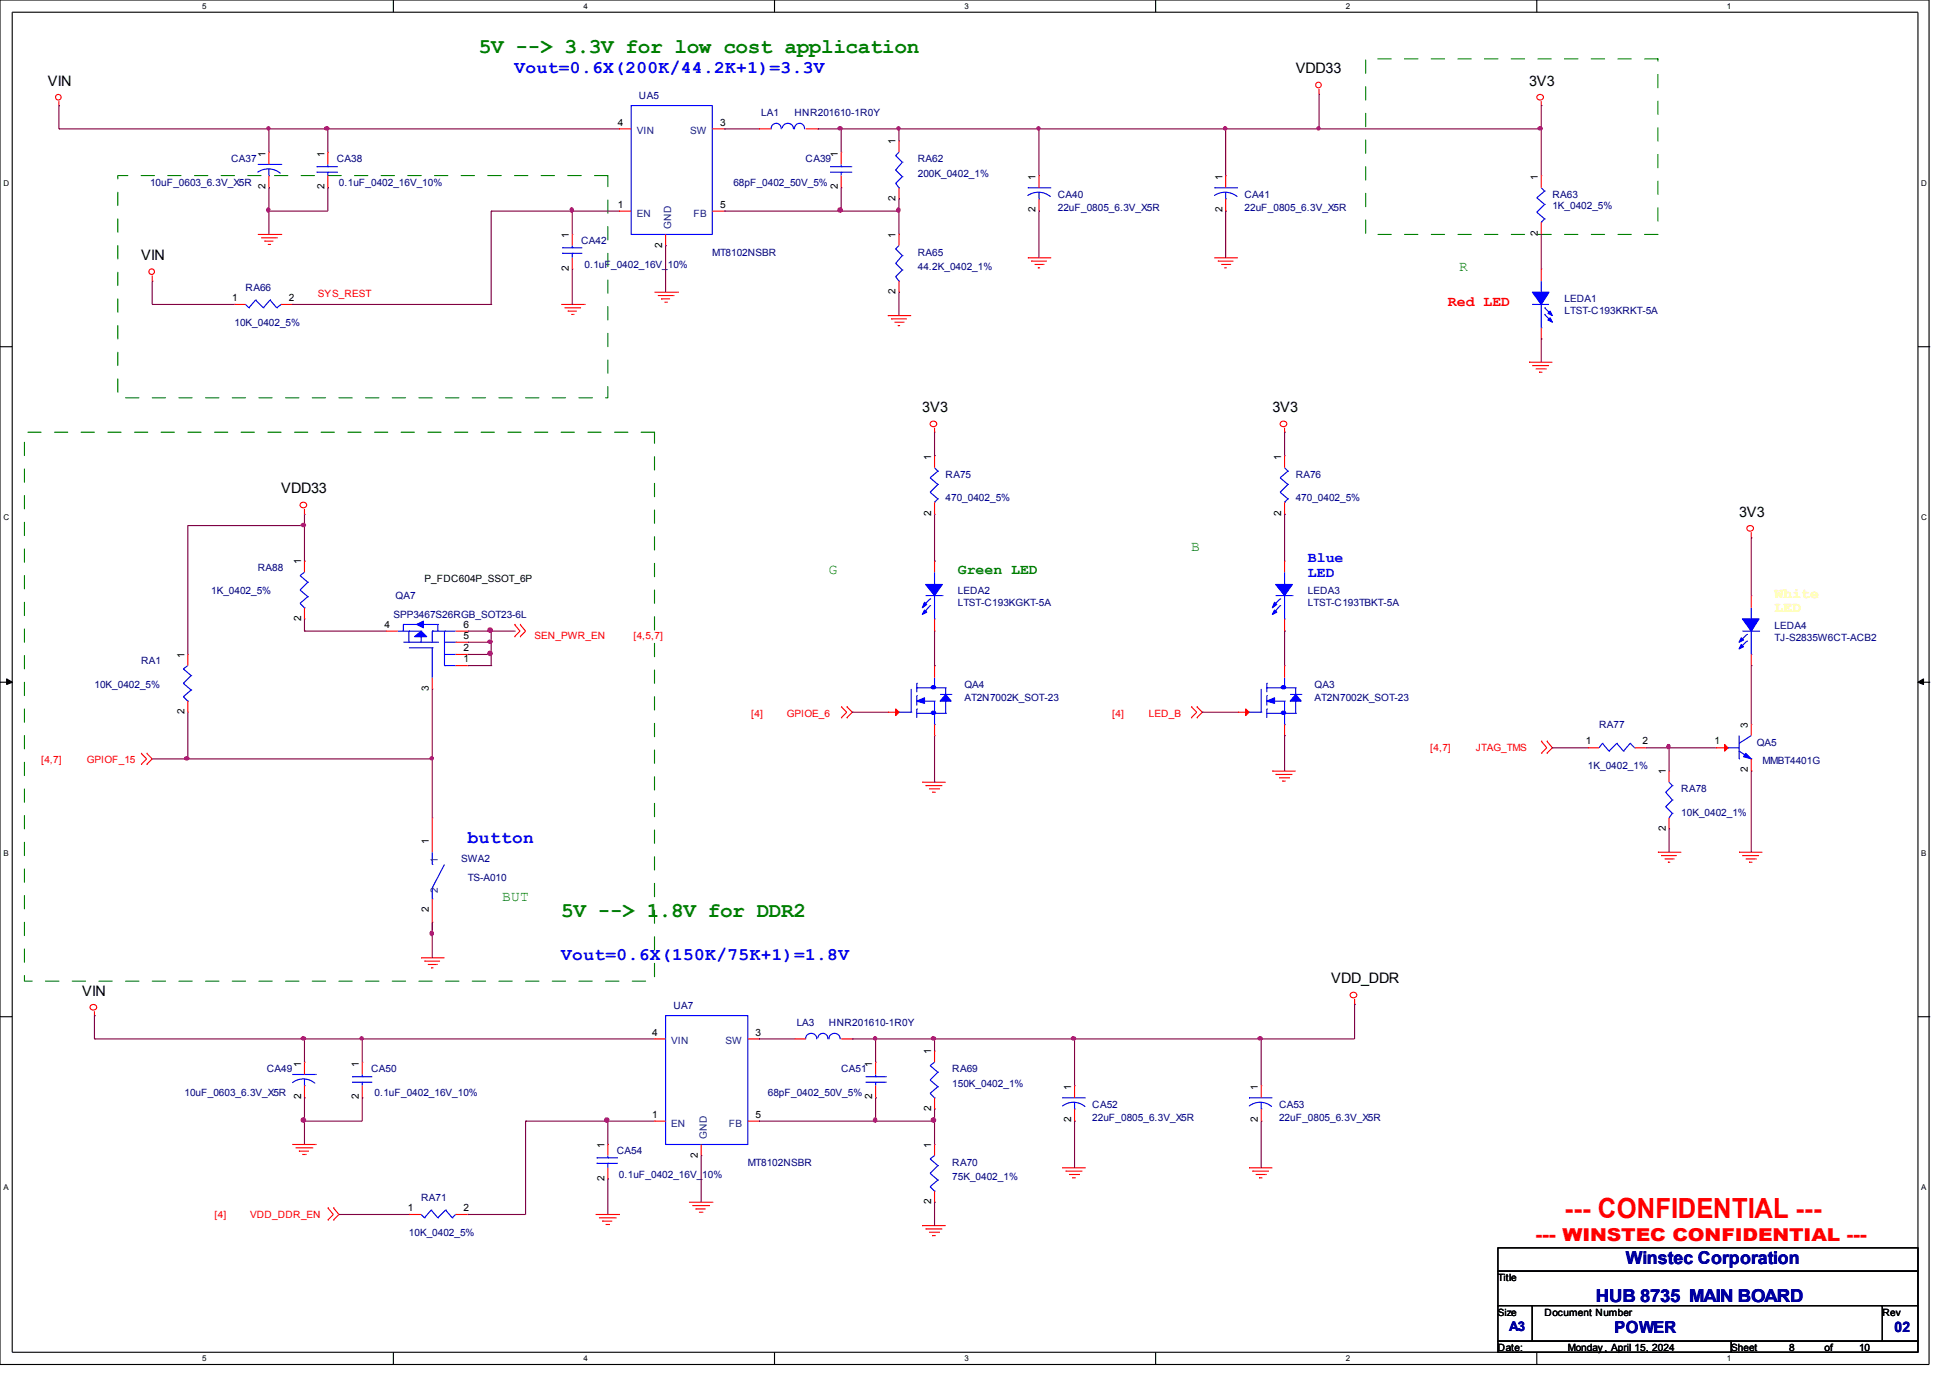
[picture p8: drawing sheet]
<svg xmlns="http://www.w3.org/2000/svg" width="297mm" height="210mm" viewBox="0 0 297 210" stroke-linecap="round" stroke-linejoin="round" font-family="sans-serif">
<path d="M0 0h294v207.9h-294zM1.9 1.9h290.4v204.2h-290.4z" fill="none" stroke="#000" stroke-width=".17"/>
<g fill="#fff">
<path d="M30.8 .3h.7v1.4h-.7z" fill-rule="evenodd"/>
<path d="M30.8 206.4h.7v1.4h-.7z" fill-rule="evenodd"/>
</g>
<path d="M59.9 0v1.9M59.9 206.1v1.8" fill="none" stroke="#000" stroke-width=".17"/>
<g fill="#fff">
<path d="M88.9 .3h.7v1.4h-.7z" fill-rule="evenodd"/>
<path d="M88.9 206.4h.7v1.4h-.7z" fill-rule="evenodd"/>
</g>
<path d="M118 0v1.9M118 206.1v1.8" fill="none" stroke="#000" stroke-width=".17"/>
<g fill="#fff">
<path d="M147 .3h.7v1.4h-.7z" fill-rule="evenodd"/>
<path d="M147 206.4h.7v1.4h-.7z" fill-rule="evenodd"/>
</g>
<path d="M176.1 0v1.9M176.1 206.1v1.8" fill="none" stroke="#000" stroke-width=".17"/>
<g fill="#fff">
<path d="M205.1 .3h.6v1.4h-.6z" fill-rule="evenodd"/>
<path d="M205.1 206.4h.6v1.4h-.6z" fill-rule="evenodd"/>
</g>
<path d="M234.2 0v1.9M234.2 206.1v1.8" fill="none" stroke="#000" stroke-width=".17"/>
<g fill="#fff">
<path d="M263.1 .3h.7v1.4h-.7z" fill-rule="evenodd"/>
<path d="M263.1 206.4h.7v1.4h-.7z" fill-rule="evenodd"/>
<path d="M.5 27.3h.9v1.3h-.9z" fill-rule="evenodd"/>
<path d="M292.8 27.3h.8v1.3h-.8z" fill-rule="evenodd"/>
<path d="M.5 78.2h.9v1.4h-.9z" fill-rule="evenodd"/>
<path d="M292.8 78.2h.8v1.4h-.8z" fill-rule="evenodd"/>
</g>
<path d="M0 52.8h1.9M292.3 52.8h1.8" fill="none" stroke="#000" stroke-width=".17"/>
<g fill="#fff">
<path d="M.5 129.4h.9v1.3h-.9z" fill-rule="evenodd"/>
<path d="M292.8 129.4h.8v1.3h-.8z" fill-rule="evenodd"/>
</g>
<path d="M0 104h1.9M292.3 104h1.8" fill="none" stroke="#000" stroke-width=".17"/>
<path d="M1 103.5l.9 .5-.9 .3zM292.3 104l.8-.5v.8z" fill="#000" stroke="#000" stroke-width=".17"/>
<g fill="#fff">
<path d="M.5 180.3h.9v1.4h-.9z" fill-rule="evenodd"/>
<path d="M292.8 180.3h.8v1.4h-.8z" fill-rule="evenodd"/>
</g>
<path d="M0 154.9h1.9M292.3 154.9h1.8M228.3 190.2h64v3.5h-64zM228.3 193.7h64v5.3h-64zM228.3 199h5.2v5.4h-5.2zM233.5 199h53.4v5.4h-53.4zM286.9 199h5.4v5.4h-5.4zM228.3 204.4h35.5v1.7h-35.5zM263.8 204.4h28.5v1.7h-28.5z" fill="none" stroke="#000" stroke-width=".17"/>
<path d="M208.1 9h44.5v26.7h-44.5zM17.9 26.8h74.7v33.8h-74.7zM3.7 65.9h96v83.6h-96z" fill="none" stroke="#008000" stroke-width=".17" stroke-dasharray="2 2 2 2 2 2 2 2"/>
<path d="M201 13.5v.9" fill="none" stroke="#f00" stroke-width=".17" stroke-dasharray="2 2 2 2 2 2 2 2" stroke-linecap="butt"/>
<g fill="none" stroke="#f00" stroke-width=".17">
<path d="M9 16.1h.1M9 15.4v.7M94.3 19.6h.1M94.3 19.6h1.9M108.5 19.6h1.9M110.4 19.6h.1M115.7 19.6h.1M115.7 19.6h1.8M122.8 19.6h1.8M124.6 19.6h.1M234.9 16.1h.1M234.9 15.4v.7"/>
<path d="M39.3 35.7h3.5M39.8 36.2h2.4M40.3 36.7h.1M40.3 36.7h1.4M40.8 37.3h.3M41 23.2h.1M41 28.6h.1M41 23.2v1.9M41 26.8v1.8M41.1 37.3h.1M42.2 36.2h.1M42.8 35.7h.1"/>
<path d="M50 23.2h.1M50 28.6h.1M50 23.2v1.9M50 26.8v1.8M87.2 35.7h.1M87.2 35.7v1.7M87.2 39.3v1.7M94.3 32.2h.1M94.3 32.2h1.9M101.4 37.4h.1M101.4 35.7v1.7M108.5 32.2h1.9"/>
<path d="M110.4 32.2h.1M128.2 23.2h.1M128.2 28.6h.1M128.2 23.2v1.9M128.2 26.8v1.8M137 35.7h.1M137 21.5h.1M137 30.3h.1M137 21.5v1.7M137 28.6v1.7M137 35.7v1.7M156.6 39.3h.1"/>
<path d="M156.6 39.3h3.6M157.1 39.8h.1M157.1 39.8h2.4M158.3 26.8h.1M158.3 32.2h.1M158.3 26.8v1.8M158.3 30.3v1.9M185.1 39.3h.1M185.1 39.3h3.5M185.6 39.8h.1M185.6 39.8h2.4M186.8 26.8h.1"/>
<path d="M186.8 32.2h.1M186.8 26.8v1.8M186.8 30.3v1.9M234.9 26.8h.1M234.9 35.7h.1M234.9 26.8v1.8M234.9 33.9v1.8M23.2 42.8h.1M23.2 42v.8M35.7 46.4h.1M35.7 46.4h1.7M42.8 46.4h1.7"/>
<path d="M44.5 46.4h.1M85.5 46.4h3.6M86 46.9h2.4M86.5 47.4h.1M86.5 47.4h1.4M87 47.9h.4M87.2 41h.1M87.4 47.9h.1M88.4 46.9h.1M89.1 46.4h.1M99.7 44.5h3.6M100.2 45h2.4"/>
<path d="M100.8 45.6h.1M100.8 45.6h1.3M101.3 46.1h.3M101.6 46.1h.1M102.6 45h.1M103.3 44.5h.1M135.3 48.1h.1M135.3 48.1h3.6M135.8 48.6h.1M135.8 48.6h2.4M136.3 49.1h1.4M136.8 49.6h.1"/>
<path d="M136.8 49.6h.4M137 44.5h.1M137 42.8v1.7M137.7 49.1h.1M157.6 40.3h1.4M158.2 40.8h.1M158.2 40.8h.3M159 40.3h.1M186.1 40.3h1.4M186.6 40.8h.1M186.6 40.8h.3M187.5 40.3h.1"/>
<path d="M233 55.2h.1M233 55.2h3.6M233.5 55.7h.1M233.5 55.7h2.6M234 56.2h1.5M234.5 56.7h.1M234.5 56.7h.5M234.9 41h.1M234.9 51.6h.1M234.9 41v1.8M234.9 50v1.6M235.5 56.2h.1"/>
<path d="M46.4 78.4h.1M46.4 77.6v.8M142.4 65.9h.1M142.4 69.4h.1M142.4 78.4h.1M142.4 65.2v.7M142.4 69.4v1.9M142.4 76.5v1.9M195.7 65.9h.1M195.7 69.4h.1M195.7 78.4h.1M195.7 65.2v.7"/>
<path d="M195.7 69.4v1.9M195.7 76.5v1.9M28.6 99.7h.1M28.6 99.7v1.7M46.4 85.5h.1M46.4 94.3h.1M46.4 85.5v1.7M46.4 92.6v1.7M58.8 96.2h.1M58.8 96.2h1.8M69.4 99.7h1.9M69.4 96.2h1.9"/>
<path d="M69.4 97.9h1.9M71.3 99.7h.1M71.3 97.9h.1M71.3 96.2h.1M78.4 97h.1M78.4 95.2h.1M78.4 95.2l.8 1-.8 .8M79.2 97h.1M79.2 95.2h.1M79.2 95.2l.9 1-.9 .8M142.4 85.5h.1M142.4 96.2h.1"/>
<path d="M142.4 85.5v1.7M142.4 94.3v1.9M195.7 85.5h.1M195.7 96.2h.1M195.7 85.5v1.7M195.7 94.3v1.9M266.9 82h.1M266.9 90.8h.1M266.9 81.1v.9M266.9 90.8v1.8M266.9 99.7v1.7M21.5 116.5h.1"/>
<path d="M21.5 114.8h.1M21.5 114.8l.9 .9-.9 .8M22.4 114.8h.1M22.4 116.5h.1M22.4 114.8l.8 .9-.8 .8M28.6 108.5h.1M28.6 106.8v1.7M65.9 105h.1M65.9 103.3v1.7M69.4 101.4h1.9M71.3 101.4h.1M128.2 109.4h.1"/>
<path d="M128.2 107.7h.1M128.2 107.7l.8 .8-.8 .9M129 107.7h.1M129 109.4h.1M129 107.7l.9 .8-.9 .9M135.3 108.5h.1M135.3 108.5h1.7M140.5 119.2h.1M140.5 119.2h3.6M141.1 119.7h.1M141.1 119.7h2.5M142.4 101.4h.1"/>
<path d="M142.4 112.1h.1M142.4 101.4v1.9M142.4 110.4v1.7M181.5 109.4h.1M181.5 107.7h.1M181.5 107.7l.9 .8-.9 .9M182.4 107.7h.1M182.4 109.4h.1M182.4 107.7l.8 .8-.8 .9M188.6 108.5h.1M188.6 108.5h1.7M193.9 117.5h.1"/>
<path d="M193.9 117.5h3.5M194.4 118h.1M194.4 118h2.5M194.9 118.5h1.5M195.4 119h.1M195.4 119h.5M195.7 101.4h.1M195.7 112.1h.1M195.7 101.4v1.9M195.7 110.4v1.7M196.4 118.5h.1M234.9 114.8h.1"/>
<path d="M234.9 112.9h.1M234.9 112.9l.8 1.1-.8 .8M235.7 112.9h.1M235.7 114.8h.1M235.7 112.9l.9 1.1-.9 .8M242 114h.1M242 114h1.7M249.1 114h1.7M250.8 114h.1M254.3 117.5h.1M254.3 117.5v1.7M261.5 114h.1"/>
<path d="M261.5 114h1.8M266.9 117.5h.1M266.9 110.4h.1M266.9 101.4h.1M266.9 110.4v1.7M266.9 115.7v1.8M65.9 124.6h.1M65.9 124.6v5.3M65.9 137v5.4M141.6 120.2h1.5M142.1 120.7h.1M142.1 120.7h.5"/>
<path d="M143.1 120.2h.1M252.6 129.9h.1M252.6 129.9h3.6M253.2 130.4h.1M253.2 130.4h2.3M253.7 130.9h1.3M254.2 131.4h.1M254.2 131.4h.3M254.3 126.3h.1M254.3 124.6v1.7M255 130.9h.1M265 129.9h.1"/>
<path d="M265 129.9h3.6M265.5 130.4h.1M265.5 130.4h2.6M266 130.9h1.5M266.5 131.4h.1M266.5 131.4h.5M267.5 130.9h.1M14.4 154.8h.1M14.4 154.1v.7M64.2 146h.1M64.2 146h3.5M64.7 146.5h.1"/>
<path d="M64.7 146.5h2.4M65.2 147h1.3M65.7 147.5h.1M65.7 147.5h.3M65.9 142.4h.1M66.5 147h.1M99.7 158.3h.1M99.7 158.3h1.7M114 158.3h1.7M115.7 158.3h.1M121.1 158.3h.1M121.1 158.3h1.7"/>
<path d="M128.2 158.3h1.7M129.9 158.3h.1M206.4 153.1h.1M206.4 152.2v.9M44.5 174.4h3.6M45 174.9h2.6M45.6 175.4h.1M45.6 175.4h1.5M46.1 175.9h.5M46.4 161.9h.1M46.4 167.3h.1M46.4 161.9v1.8"/>
<path d="M46.4 165.4v1.9M46.6 175.9h.1M47.6 174.9h.1M48.1 174.4h.1M55.2 161.9h.1M55.2 167.3h.1M55.2 161.9v1.8M55.2 165.4v1.9M92.6 174.4h.1M92.6 179.7h.1M92.6 174.4v1.7M92.6 178v1.7"/>
<path d="M99.7 170.9h.1M99.7 170.9h1.7M106.8 176.1h.1M106.8 174.4v1.7M114 170.9h1.7M115.7 170.9h.1M133.4 161.9h.1M133.4 167.3h.1M133.4 161.9v1.8M133.4 165.4v1.9M142.4 174.4h.1M142.4 160.2h.1"/>
<path d="M142.4 169h.1M142.4 160.2v1.7M142.4 167.3v1.7M142.4 174.4v1.7M161.9 178h.1M161.9 178h3.5M162.4 178.5h.1M162.4 178.5h2.5M162.9 179h1.5M163.4 179.5h.1M163.4 179.5h.5M163.7 165.4h.1"/>
<path d="M163.7 170.9h.1M163.7 165.4v1.9M163.7 169v1.9M164.4 179h.1M190.3 178h.1M190.3 178h3.6M190.8 178.5h.1M190.8 178.5h2.6M191.3 179h1.6M191.9 179.5h.1M191.9 179.5h.5M192.2 165.4h.1"/>
<path d="M192.2 170.9h.1M192.2 165.4v1.9M192.2 169v1.9M192.9 179h.1M50 185.9h.1M50 184.1h.1M50 184.1l.8 1-.8 .8M50.8 184.1h.1M50.8 185.9h.1M50.8 184.1l.8 1-.8 .8M62.3 185.1h.1M62.3 185.1h1.9"/>
<path d="M69.4 185.1h1.9M71.3 185.1h.1M90.8 185.1h3.5M91.3 185.6h2.5M91.8 186.1h.1M91.8 186.1h1.5M92.3 186.6h.5M92.8 186.6h.1M93.8 185.6h.1M94.3 185.1h.1M105 183.2h3.5M105.5 183.7h2.5"/>
<path d="M106 184.2h.1M106 184.2h1.5M106.5 184.7h.5M107 184.7h.1M108 183.7h.1M108.5 183.2h.1M140.5 186.8h.1M140.5 186.8h3.6M141.1 187.3h.1M141.1 187.3h2.5M141.6 187.8h1.5M142.1 188.3h.1"/>
<path d="M142.1 188.3h.5M142.4 183.2h.1M142.4 181.5v1.7M143.1 187.8h.1"/>
<circle cx="8.9" cy="14.8" r=".42"/>
<circle cx="200.9" cy="13" r=".42"/>
<circle cx="234.7" cy="14.8" r=".47"/>
<circle cx="23.1" cy="41.4" r=".42"/>
<circle cx="46.3" cy="77" r=".47"/>
<circle cx="142.3" cy="64.6" r=".47"/>
<circle cx="195.6" cy="64.6" r=".47"/>
<circle cx="266.7" cy="80.5" r=".47"/>
<circle cx="14.3" cy="153.5" r=".47"/>
<circle cx="206.3" cy="151.6" r=".47"/>
</g>
<g fill="none" stroke="#00f" stroke-width=".17">
<path d="M96.2 16.1h12.3v19.6h-12.3zM119 19.6a.77 .77 0 0 0-.7-.8 .77 .77 0 0 0-.8 .8M119.2 19.5a.85 .85 0 0 1 .9-.7 .85 .85 0 0 1 .8 .8M122.6 19.6a.77 .77 0 0 0-.8-.8 .77 .77 0 0 0-.7 .8M39.3 25.1h3.5M41 26.8h.1M41 25.7l.7 .2 1 .5M41 25.7h-.1a2.84 2.84 0 0 0-1.6 .5M41 25.7v1.1M42.8 25.1h.1M48.3 26.2h.1M48.3 25.4h.1"/>
<path d="M48.3 26.2h3.2M48.3 25.4h3.2M50 25.4h.1M50 26.2h.1M50 25.1v.3M50 26.2v.6M85.7 38.6h.1M85.7 37.8h.1M85.7 38.6h3M85.7 37.8h3M87.2 37.8h.1M87.2 38.6h.1"/>
<path d="M87.2 37.4v.4M87.2 38.6v.7M126.5 26.2h3.2M126.5 25.4h3.2M128.2 25.4h.1M128.2 26.2h.1M128.2 25.1v.3M128.2 26.2v.6M129.7 26.2h.1M129.7 25.4h.1M136.5 37.9h.1M136.5 23.7h.1"/>
<path d="M136.5 25.9h.1M136.5 27.9h.1M136.5 37.9l1 1M136.5 23.7l1 1M136.5 25.9l1 1M136.5 27.9l.5 .7M137 28.6h.1M137 37.4l-.5 .5M137 23.2l-.5 .5M137.5 38.9h.1M137.5 24.7h.1M137.5 26.9h.1"/>
<path d="M137.5 38.9l-1 1.2M137.5 24.7l-1 1.2M137.5 26.9l-1 1M156.6 28.6h.1M156.6 28.6h3.6M158.3 30.3h.1M158.3 29.3h-.1a2.84 2.84 0 0 0-1.6 .5M158.3 29.3l.8 .1 1 .6M158.3 29.3v1M185.1 28.6h.1M185.1 28.6h3.5M186.8 30.3h.1"/>
<path d="M186.8 29.3h-.1a2.84 2.84 0 0 0-1.6 .5M186.8 29.3l.7 .1 1 .6M186.8 29.3v1M234.2 30.1h.1M234.2 32.3h.1M234.2 30.1l1.2 1.1M234.2 32.3l1.2 1.1M234.9 33.9h.1M234.9 28.6l.5 .5M235.4 29.1h.1M235.4 31.2h.1M235.4 33.4h.1"/>
<path d="M235.4 29.1l-1.2 1M235.4 31.2l-1.2 1.1M235.4 33.4l-.5 .5M37.4 46.4l.5 .5M37.9 46.9h.1M38.9 45.7h.1M38.9 45.7l-1 1.2M38.9 45.7l1.2 1.2M40.1 46.9h.1M41.1 45.7h.1M41.1 45.7l-1 1.2M41.1 45.7l1.1 1.2"/>
<path d="M42.2 46.9h.1M42.8 46.4h.1M42.8 46.4l-.6 .5M136.5 40.1h.1M136.5 42.2h.1M136.5 40.1l1 1M136.5 42.2l.5 .6M137 42.8h.1M137.5 41.1h.1M137.5 41.1l-1 1.1M233.5 46.4h.1M233.5 46.4h2.6"/>
<path d="M234.9 44.5h.1M234.9 50h.1M234.9 42.8v1.7M234.9 46.4v3.6M235.4 46.9h.1M235.4 47.9h.1M235.4 46.9l1 1M235.4 47.9l1 1M141.7 72.8h.1M141.7 75h.1M141.7 72.8l1.2 1M141.7 75l1.2 1"/>
<path d="M142.4 76.5h.1M142.4 71.3l.5 .5M142.9 71.8h.1M142.9 73.8h.1M142.9 76h.1M142.9 71.8l-1.2 1M142.9 73.8l-1.2 1.2M142.9 76l-.5 .5M195.1 72.8h.1M195.1 75h.1M195.1 72.8l1.2 1M195.1 75l1.2 1"/>
<path d="M195.7 76.5h.1M195.7 71.3l.6 .5M196.3 71.8h.1M196.3 73.8h.1M196.3 76h.1M196.3 71.8l-1.2 1M196.3 73.8l-1.2 1.2M196.3 76l-.6 .5M45.7 87.7h.1M45.7 89.9h.1M45.7 91.9h.1M45.7 87.7l1.2 1"/>
<path d="M45.7 89.9l1.2 1M45.7 91.9l.7 .7M46.4 92.6h.1M46.4 87.2l-.7 .5M46.9 88.7h.1M46.9 90.9h.1M46.9 88.7l-1.2 1.2M46.9 90.9l-1.2 1M60.6 96.2h3.6M61.5 95.2h.1M61.5 97.9h5.2M61.5 95.2h2"/>
<path d="M61.5 95.2v1M62.3 96.2h.1M62.3 96.2v1.7M62.3 98.7h3.6M63.5 95.2h.1M64.2 97h.1M64.2 96.2h.1M64.2 97v.9M64.5 95.2h.1M64.5 95.2h2.2M65.9 96.2h.1M65.9 98.7h.1"/>
<path d="M65.9 96.2v1.7M65.9 98.7v4.6M65.9 96.2h3.5M66.7 97.9h.1M66.7 95.2h.1M66.7 95.2v1M67.7 96.2h.1M67.7 96.2v5.2M67.7 97.9h1.7M67.7 99.7h1.7M69.4 97.9h.1M69.4 99.7h.1"/>
<path d="M141.1 90.8h2.5M141.7 91.3h.1M141.7 92.3h.1M141.7 91.3l-1 1M141.7 92.3l-1 1.2M142.4 89.1h.1M142.4 94.3h.1M142.4 87.2v1.9M142.4 90.8v3.5M143.6 90.8h.1M194.4 90.8h2.5M195.1 91.3h.1"/>
<path d="M195.1 92.3h.1M195.1 91.3l-1 1M195.1 92.3l-1 1.2M195.7 89.1h.1M195.7 94.3h.1M195.7 87.2v1.9M195.7 90.8v3.5M196.9 90.8h.1M265.5 96.2h2.6M266.2 96.7h.1M266.2 97.7h.1M266.2 96.7l-1 1"/>
<path d="M266.2 97.7l-1 1M266.9 94.3h.1M266.9 99.7h.1M266.9 92.6v1.7M266.9 96.2v3.5M268.1 96.2h.1M27.9 101.9h.1M27.9 104.1h.1M27.9 106.2h.1M27.9 101.9l1.2 1.1M27.9 104.1l1.2 1.1M27.9 106.2l.7 .6"/>
<path d="M28.6 106.8h.1M28.6 101.4l-.7 .5M29.1 103h.1M29.1 105.2h.1M29.1 103l-1.2 1.1M29.1 105.2l-1.2 1M67.7 101.4h.1M67.7 101.4h1.7M69.4 101.4h.1M137 108.5h.1M137 108.5h1.9M138.9 108.5h.1"/>
<path d="M138.9 105v3.5M139.7 108h.1M139.7 106h.1M139.7 104.1h.1M139.7 104.8h.1M139.7 104.1v1.4M139.7 106v1.5M139.7 108v1.4M139.7 108.7h4.4M139.7 104.8h4.4M140.5 106.8h1.9M142.4 104.8h.1"/>
<path d="M142.4 106.8h.1M142.4 110.4h.1M142.4 103.3v1.5M142.4 106.8v3.6M143.3 105.8h1.6M144.1 108.7h.1M144.1 106.8h.1M144.1 104.8h.1M144.1 104.8v1M144.1 106.8v1.9M144.9 105.8h.1M190.3 108.5h.1"/>
<path d="M190.3 108.5h1.9M192.2 108.5h.1M192.2 105v3.5M193 108h.1M193 106h.1M193 104.1h.1M193 104.8h.1M193 108.7h4.4M193 104.8h4.4M193 104.1v1.4M193 106v1.5M193 108v1.4"/>
<path d="M193.9 106.8h1.8M195.7 104.8h.1M195.7 106.8h.1M195.7 110.4h.1M195.7 103.3v1.5M195.7 106.8v3.6M196.6 105.8h1.7M197.4 108.7h.1M197.4 106.8h.1M197.4 104.8h.1M197.4 104.8v1M197.4 106.8v1.9"/>
<path d="M198.3 105.8h.1M244.2 113.3h.1M244.2 113.3l-.5 .7M244.2 113.3l1 1.2M245.2 114.5h.1M246.4 113.3h.1M246.4 113.3l-1.2 1.2M246.4 113.3l1 1.2M247.4 114.5h.1M248.4 113.3h.1M248.4 113.3l-1 1.2M248.4 113.3l.7 .7"/>
<path d="M249.1 114h.1M254.3 119.2l.5 .5M254.8 119.7h.1M254.8 119.7l-1 1M263.3 114h.1M263.3 114h1.7M265 113.3h.1M265 115.7h.1M265 114.5l1.9 1.2M265 112.1v3.6M266.9 115.7h.1M266.9 112.1l-1.9 1.2"/>
<path d="M65.9 131.7h.1M65.9 137h.1M65.9 135.3h.1M65.9 129.9v1.8M65.9 135.3v1.7M67.7 131.7l-1.8 3.6M253.8 120.7h.1M253.8 122.9h.1M253.8 120.7l1 1.2M253.8 122.9l1 1.1M254.3 124.6h.1M254.8 121.9h.1"/>
<path d="M254.8 124h.1M254.8 121.9l-1 1M254.8 124l-.5 .6M101.4 154.8h12.6v19.6h-12.6zM124.5 158.3a.84 .84 0 0 0-.9-.8 .84 .84 0 0 0-.8 .8M124.6 158.2a.77 .77 0 0 1 .9-.7 .77 .77 0 0 1 .7 .8M128 158.3a.84 .84 0 0 0-.8-.8 .84 .84 0 0 0-.9 .8M44.5 163.7h3.6M46.4 165.4h.1M46.4 164.4a2.64 2.64 0 0 1 1.6 .7M46.4 164.4l-.9 .1-.9 .5M46.4 164.4v1"/>
<path d="M48.1 163.7h.1M53.7 164.9h.1M53.7 164.1h.1M53.7 164.9h3M53.7 164.1h3M55.2 164.1h.1M55.2 164.9h.1M55.2 163.7v.4M55.2 164.9v.5M90.9 177.3h.1M90.9 176.4h.1M90.9 177.3h3.2"/>
<path d="M90.9 176.4h3.2M92.6 176.4h.1M92.6 177.3h.1M92.6 176.1v.3M92.6 177.3v.7M131.9 164.9h3.1M131.9 164.1h3.1M133.4 164.1h.1M133.4 164.9h.1M133.4 163.7v.4M133.4 164.9v.5M135 164.9h.1"/>
<path d="M135 164.1h.1M141.7 176.6h.1M141.7 178.8h.1M141.7 162.4h.1M141.7 164.6h.1M141.7 166.6h.1M141.7 176.6l1.2 1M141.7 178.8l1.2 1M141.7 162.4l1.2 1M141.7 164.6l1.2 1M141.7 166.6l.7 .7M142.4 167.3h.1"/>
<path d="M142.4 176.1l-.7 .5M142.4 161.9l-.7 .5M142.9 177.6h.1M142.9 179.8h.1M142.9 163.4h.1M142.9 165.6h.1M142.9 177.6l-1.2 1.2M142.9 179.8l-1.2 1M142.9 163.4l-1.2 1.2M142.9 165.6l-1.2 1M161.9 167.3h.1M161.9 167.3h3.5"/>
<path d="M161.9 168.5a2.7 2.7 0 0 1 3.4 .1M163.7 169h.1M163.7 168v1M190.3 167.3h.1M190.3 167.3h3.6M190.4 168.5a2.7 2.7 0 0 1 3.4 .1M192.2 169h.1M192.2 168v1M64.2 185.1l.5 .5M64.7 185.6h.1M65.7 184.4h.1M65.7 184.4l-1 1.2"/>
<path d="M65.7 184.4l1 1.2M66.7 185.6h.1M67.9 184.4h.1M67.9 184.4l-1.2 1.2M67.9 184.4l1 1.2M68.9 185.6h.1M69.4 185.1h.1M69.4 185.1l-.5 .5M141.7 180.8h.1M141.7 180.8l.7 .7M142.4 181.5h.1"/>
</g>
<g fill="#00f" stroke="#00f" stroke-width=".17">
<path d="M144.1 105.8l.8 1h-1.6z" fill-rule="evenodd"/>
<path d="M139.7 106.8l1.2-.5v.9z" fill-rule="evenodd"/>
<path d="M266 114.8l.9 .9-1.2-.4z" fill-rule="evenodd"/>
<path d="M197.4 105.8l.9 1h-1.7z" fill-rule="evenodd"/>
<path d="M193 106.8l1.2-.5v.9z" fill-rule="evenodd"/>
<path d="M63.2 97l1-.8 .8 .8z" fill-rule="evenodd"/>
<path d="M63.5 95.2l1-.5v1z" fill-rule="evenodd"/>
<path d="M194.4 89.1h2.5l-1.2 1.7z" fill-rule="evenodd"/>
<path d="M194.2 93l.4 .3-.7 .3z" fill-rule="evenodd"/>
<path d="M194.2 91.8l.4 .3-.7 .5z" fill-rule="evenodd"/>
<path d="M233.5 44.5h2.6l-1.2 1.9z" fill-rule="evenodd"/>
<path d="M236.2 48.4l.4 .7-.7-.3z" fill-rule="evenodd"/>
<path d="M236.2 47.4l.4 .7-.7-.3z" fill-rule="evenodd"/>
<path d="M141.1 89.1h2.5l-1.2 1.7z" fill-rule="evenodd"/>
<path d="M140.9 93l.3 .3-.7 .3z" fill-rule="evenodd"/>
<path d="M140.9 91.8l.3 .3-.7 .5z" fill-rule="evenodd"/>
<path d="M265.5 94.3h2.6l-1.2 1.9z" fill-rule="evenodd"/>
<path d="M265.3 98.2l.4 .4-.7 .3z" fill-rule="evenodd"/>
<path d="M265.3 97.2l.4 .3-.7 .4z" fill-rule="evenodd"/>
<circle cx="142.3" cy="104.7" r=".3"/>
<circle cx="142.3" cy="108.6" r=".3"/>
<circle cx="195.6" cy="104.7" r=".3"/>
<circle cx="195.6" cy="108.6" r=".3"/>
</g>
<g fill="#f00" stroke="#f00" stroke-width=".17">
<path d="M136.5 108l.5 .5-.5 .6z"/>
<path d="M262.8 113.5l.5 .5-.5 .5z"/>
<path d="M189.8 108l.5 .5-.5 .6z"/>
</g>
<g fill="none" stroke="#800040" stroke-width=".17">
<path d="M9 16.1h.1M9 19.6h.1M9 16.1v3.5M9 19.6h85.3M41 19.6h.1M41 19.6v3.6M50 19.6h.1M50 19.6v3.6M110.4 19.6h.1M110.4 19.6h5.3M124.6 19.6h.1M124.6 19.6h110.3"/>
<path d="M128.2 19.6h.1M128.2 19.6v3.6M137 19.6h.1M137 19.6v1.9M158.3 19.6h.1M158.3 19.6v7.2M186.8 19.6h.1M186.8 19.6v7.2M201 14.4h.1M201 14.4v5.2M234.9 19.6h.1M234.9 16.1h.1"/>
<path d="M234.9 16.1v10.7M41 28.6h.1M41 32.2h.1M41 28.6v7.1M50 28.6h.1M50 28.6v3.6h-9M74.8 32.2h.1M74.8 32.2h19.5M74.8 32.2v14.2M87.2 32.2h.1M87.2 32.2v3.5M101.4 37.4h.1"/>
<path d="M101.4 37.4v7.1M110.4 32.2h.1M110.4 32.2h26.6M128.2 28.6h.1M128.2 32.2h.1M128.2 28.6v3.6M137 30.3h.1M137 32.2h.1M137 30.3v5.4M158.3 32.2h.1M158.3 32.2v7.1M186.8 32.2h.1"/>
<path d="M186.8 32.2v7.1M234.9 35.7h.1M234.9 35.7v5.3M23.2 42.8h.1M23.2 46.4h.1M23.2 42.8v3.6M23.2 46.4h12.5M44.5 46.4h30.3M74.8 46.4h.1M87.2 46.4h.1M87.2 41v5.4M137 44.5h.1"/>
<path d="M137 44.5v3.6M234.9 51.6h.1M234.9 51.6v3.6M46.4 78.4v7.1M142.4 69.4h.1M142.4 65.9v3.5M142.4 78.4v7.1M195.7 65.9h.1M195.7 78.4h.1M195.7 65.9v3.5M195.7 78.4v7.1M28.6 80.1h.1"/>
<path d="M28.6 80.1v19.6M28.6 80.1h17.8M46.4 80.1h.1M46.4 96.2h.1M46.4 85.5h.1M46.4 94.3v1.9M46.4 96.2h12.4M71.3 96.2h7.1M71.3 97.9h3.5M71.3 99.7h3.5M74.8 96.2h.1M74.8 97.9h.1"/>
<path d="M74.8 99.7h.1M74.8 96.2v5.2M78.4 96.2h.1M142.4 85.5h.1M142.4 96.2v5.2M195.7 96.2h.1M195.7 96.2v5.2M266.9 82h.1M266.9 82v8.8M23.2 115.7h42.7M28.6 115.7h.1M28.6 108.5v7.2"/>
<path d="M65.9 115.7h.1M65.9 105v19.6M71.3 101.4h3.5M74.8 101.4h.1M129.9 108.5h.1M129.9 108.5h5.4M142.4 101.4h.1M142.4 119.2h.1M142.4 112.1v7.1M183.2 108.5h.1M183.2 108.5h5.4M195.7 112.1h.1"/>
<path d="M195.7 112.1v5.4M236.6 114h.1M236.6 114h5.4M250.8 114h10.7M254.3 114h.1M254.3 114v3.5M266.9 101.4h.1M266.9 117.5h.1M266.9 101.4v9M266.9 117.5v12.4M254.3 126.3h.1M254.3 126.3v3.6"/>
<path d="M14.4 154.8h.1M14.4 158.3h.1M14.4 154.8v3.5M14.4 158.3h85.3M46.4 158.3h.1M46.4 158.3v3.6M55.2 158.3h.1M55.2 158.3v3.6M65.9 140.5h.1M65.9 142.4h.1M65.9 140.5v5.5M115.7 158.3h.1"/>
<path d="M115.7 158.3h5.4M129.9 158.3h.1M133.4 158.3h.1M133.4 158.3v3.6M142.4 158.3h.1M142.4 158.3v1.9M163.7 158.3h.1M163.7 158.3v7.1M192.2 158.3h.1M192.2 158.3v7.1M206.4 153.1h.1M206.4 153.1v5.2h-76.5"/>
<path d="M46.4 167.3h.1M46.4 170.9h.1M46.4 167.3v7.1M55.2 167.3h.1M55.2 167.3v3.6h-8.8M80.1 170.9h.1M80.1 170.9h19.6M80.1 170.9v14.2h-8.8M92.6 170.9h.1M92.6 179.7h.1M92.6 170.9v3.5M92.6 179.7v5.4"/>
<path d="M106.8 176.1h.1M106.8 176.1v7.1M115.7 170.9h.1M115.7 170.9h26.7M133.4 167.3h.1M133.4 170.9h.1M133.4 167.3v3.6M142.4 169h.1M142.4 170.9h.1M142.4 169v5.4M163.7 170.9h.1M163.7 170.9v7.1"/>
<path d="M192.2 170.9h.1M192.2 170.9v7.1M51.6 185.1h.1M51.6 185.1h10.7M71.3 185.1h.1M142.4 183.2h.1M142.4 183.2v3.6"/>
</g>
<g fill="#f0f" stroke="#f0f" stroke-width=".17">
<path d="M40.8 31.7a.3 .3 0 0 1 .3 .3 .3 .3 0 0 1-.3 .3 .41 .41 0 0 1 0-.6z" fill-rule="evenodd"/>
<path d="M87 31.7a.3 .3 0 0 1 .4 .3 .3 .3 0 0 1-.4 .3 .41 .41 0 0 1 0-.6z" fill-rule="evenodd"/>
<path d="M136.8 31.7a.3 .3 0 0 1 .4 .3 .3 .3 0 0 1-.4 .3 .41 .41 0 0 1 0-.6z" fill-rule="evenodd"/>
<path d="M133.2 170.4a.3 .3 0 0 1 .4 .3 .3 .3 0 0 1-.4 .3 .41 .41 0 0 1 0-.6z" fill-rule="evenodd"/>
<path d="M254.1 113.5a.3 .3 0 0 1 .4 .3 .3 .3 0 0 1-.4 .3 .41 .41 0 0 1 0-.6z" fill-rule="evenodd"/>
<path d="M65.7 141.9a.3 .3 0 0 1 .3 .3 .3 .3 0 0 1-.3 .3 .41 .41 0 0 1 0-.6z" fill-rule="evenodd"/>
<path d="M40.8 31.7a.3 .3 0 0 1 .3 .3 .3 .3 0 0 1-.3 .3 .41 .41 0 0 1 0-.6z" fill-rule="evenodd"/>
<path d="M87 31.7a.3 .3 0 0 1 .4 .3 .3 .3 0 0 1-.4 .3 .41 .41 0 0 1 0-.6z" fill-rule="evenodd"/>
<path d="M136.8 31.7a.3 .3 0 0 1 .4 .3 .3 .3 0 0 1-.4 .3 .41 .41 0 0 1 0-.6z" fill-rule="evenodd"/>
<path d="M133.2 170.4a.3 .3 0 0 1 .4 .3 .3 .3 0 0 1-.4 .3 .41 .41 0 0 1 0-.6z" fill-rule="evenodd"/>
<path d="M254.1 113.5a.3 .3 0 0 1 .4 .3 .3 .3 0 0 1-.4 .3 .41 .41 0 0 1 0-.6z" fill-rule="evenodd"/>
<path d="M65.7 141.9a.3 .3 0 0 1 .3 .3 .3 .3 0 0 1-.3 .3 .41 .41 0 0 1 0-.6z" fill-rule="evenodd"/>
<circle cx="40.9" cy="19.6" r=".25"/>
<circle cx="49.8" cy="19.6" r=".3"/>
<circle cx="128.1" cy="19.6" r=".3"/>
<circle cx="158.2" cy="19.6" r=".25"/>
<circle cx="136.9" cy="19.6" r=".25"/>
<circle cx="186.7" cy="19.6" r=".25"/>
<circle cx="128" cy="32" r=".34"/>
<circle cx="46.3" cy="158.2" r=".3"/>
<circle cx="55.1" cy="158.2" r=".25"/>
<circle cx="133.3" cy="158.2" r=".25"/>
<circle cx="163.6" cy="158.2" r=".3"/>
<circle cx="142.3" cy="158.2" r=".3"/>
<circle cx="192.1" cy="158.2" r=".3"/>
<circle cx="46.2" cy="170.7" r=".34"/>
<circle cx="142.2" cy="170.7" r=".34"/>
<circle cx="92.5" cy="170.7" r=".34"/>
<circle cx="200.9" cy="19.6" r=".25"/>
<circle cx="234.7" cy="19.6" r=".3"/>
<circle cx="65.8" cy="115.6" r=".25"/>
<circle cx="74.7" cy="96" r=".34"/>
<circle cx="74.7" cy="99.6" r=".34"/>
<circle cx="74.7" cy="97.8" r=".3"/>
<circle cx="46.3" cy="80" r=".3"/>
<circle cx="28.5" cy="115.6" r=".3"/>
</g>
<text font-size="4.2" fill="#f00" x="238.4" y="185.6">--- CONFIDENTIAL ---</text>
<g font-size="3.2" fill="#008000">
<text x="73" y="8.1">5V --&gt; 3.3V for low cost application</text>
<text x="85.5" y="139.7">5V --&gt; 1.8V for DDR2</text>
</g>
<g font-size="2.7" fill="#00f">
<text x="78.4" y="11.2">Vout=0.6X(200K/44.2K+1)=3.3V</text>
<text x="71.3" y="128.5">button</text>
<text x="85.5" y="146.3">Vout=0.6X(150K/75K+1)=1.8V</text>
</g>
<text font-size="2.7" fill="#f00" x="234" y="189.1">--- WINSTEC CONFIDENTIAL ---</text>
<g font-size="2.7" fill="#0000a0">
<text x="247.7" y="192.7">Winstec Corporation</text>
<text x="243.2" y="198.5">HUB 8735 MAIN BOARD</text>
</g>
<text font-size="2.5" fill="#0000a0" x="246" y="203.2">POWER</text>
<g font-size="2.2">
<text x="197.4" y="11.2">VDD33</text>
<text x="7.3" y="13">VIN</text>
<text x="233" y="13">3V3</text>
<text x="21.5" y="39.6">VIN</text>
<text x="140.5" y="62.8">3V3</text>
<text x="193.9" y="62.8">3V3</text>
<text x="42.8" y="75.2">VDD33</text>
<text x="265" y="78.7">3V3</text>
<text x="202.9" y="149.9">VDD_DDR</text>
<text x="12.5" y="151.7">VIN</text>
</g>
<g font-size="2.2" fill="#008000">
<text x="222.3" y="41.3">R</text>
<text x="181.5" y="84">B</text>
<text x="126.3" y="87.5">G</text>
<text x="146" y="87.5">Green LED</text>
<text x="76.5" y="137.3">BUT</text>
</g>
<text font-size="2.2" fill="#f00" x="220.6" y="46.6">Red LED</text>
<g font-size="2.2" fill="#00f">
<text x="199.3" y="85.7">Blue</text>
<text x="199.3" y="87.9">LED</text>
</g>
<g font-size="2.2" fill="#ffff80">
<text x="270.4" y="91.1">White</text>
<text x="270.4" y="93.3">LED</text>
</g>
<text font-size="2.2" fill="#0000a0" x="288.7" y="203">02</text>
<text font-size="2" fill="#0000a0" x="230" y="202.9">A3</text>
<g font-size="1.5" fill="#000080">
<text x="97.4" y="15.1">UA5</text>
<text x="116" y="17.6">LA1</text>
<text x="121.1" y="17.6">HNR201610-1R0Y</text>
<text x="22.9" y="28.3">10uF_0603_6.3V_X5R</text>
<text x="35.2" y="24.7">CA37</text>
<text x="51.3" y="24.7">CA38</text>
<text x="51.6" y="28.3">0.1uF_0402_16V_10%</text>
<text x="111.8" y="28.3">68pF_0402_50V_5%</text>
<text x="122.8" y="24.7">CA39</text>
<text x="139.9" y="24.7">RA62</text>
<text x="139.9" y="26.9">200K_0402_1%</text>
<text x="161.2" y="30.1">CA40</text>
<text x="161.2" y="32.2">22uF_0805_6.3V_X5R</text>
<text x="189.7" y="30.1">CA41</text>
<text x="189.7" y="32.2">22uF_0805_6.3V_X5R</text>
<text x="236.6" y="30.1">RA63</text>
<text x="236.6" y="31.8">1K_0402_5%</text>
<text x="88.6" y="37.3">CA42</text>
<text x="89.1" y="40.8">0.1uF_0402_16V_10%</text>
<text x="108.5" y="38.9">MT8102NSBR</text>
<text x="139.9" y="38.9">RA65</text>
<text x="139.9" y="41.1">44.2K_0402_1%</text>
<text x="37.4" y="44.4">RA66</text>
<text x="238.4" y="46.1">LEDA1</text>
<text x="238.4" y="47.9">LTST-C193KRKT-5A</text>
<text x="35.7" y="49.6">10K_0402_5%</text>
<text x="144.1" y="72.8">RA75</text>
<text x="144.1" y="76.4">470_0402_5%</text>
<text x="197.4" y="72.8">RA76</text>
<text x="197.4" y="76.4">470_0402_5%</text>
<text x="39.3" y="87">RA88</text>
<text x="32.2" y="90.6">1K_0402_5%</text>
<text x="59.9" y="94.1">SPP3467S26RGB_SOT23-6L</text>
<text x="60.3" y="91.3">QA7</text>
<text x="146" y="90.6">LEDA2</text>
<text x="146" y="92.3">LTST-C193KGKT-5A</text>
<text x="199.3" y="90.6">LEDA3</text>
<text x="199.3" y="92.3">LTST-C193TBKT-5A</text>
<text x="270.4" y="95.8">LEDA4</text>
<text x="21.5" y="101.3">RA1</text>
<text x="270.4" y="97.7">TJ-S2835W6CT-ACB2</text>
<text x="14.4" y="104.8">10K_0402_5%</text>
<text x="147" y="104.8">QA4</text>
<text x="147" y="106.8">AT2N7002K_SOT-23</text>
<text x="200.3" y="104.8">QA3</text>
<text x="200.3" y="106.8">AT2N7002K_SOT-23</text>
<text x="243.7" y="110.9">RA77</text>
<text x="267.7" y="113.6">QA5</text>
<text x="242" y="117.2">1K_0402_1%</text>
<text x="268.6" y="116.5">MMBT4401G</text>
<text x="256.2" y="120.7">RA78</text>
<text x="256.2" y="124.3">10K_0402_1%</text>
<text x="70.3" y="131.4">SWA2</text>
<text x="71.3" y="134.3">TS-A010</text>
<text x="102.6" y="153.8">UA7</text>
<text x="121.4" y="156.3">LA3</text>
<text x="126.3" y="156.3">HNR201610-1R0Y</text>
<text x="28.1" y="167">10uF_0603_6.3V_X5R</text>
<text x="40.6" y="163.4">CA49</text>
<text x="56.6" y="163.4">CA50</text>
<text x="57.1" y="167">0.1uF_0402_16V_10%</text>
<text x="117" y="167">68pF_0402_50V_5%</text>
<text x="128.2" y="163.4">CA51</text>
<text x="145.1" y="163.4">RA69</text>
<text x="145.1" y="165.6">150K_0402_1%</text>
<text x="166.5" y="168.8">CA52</text>
<text x="166.5" y="170.9">22uF_0805_6.3V_X5R</text>
<text x="194.9" y="168.8">CA53</text>
<text x="194.9" y="170.9">22uF_0805_6.3V_X5R</text>
<text x="94" y="175.9">CA54</text>
<text x="94.3" y="179.5">0.1uF_0402_16V_10%</text>
<text x="114" y="177.6">MT8102NSBR</text>
<text x="145.1" y="177.6">RA70</text>
<text x="145.1" y="179.8">75K_0402_1%</text>
<text x="64.2" y="183">RA71</text>
<text x="62.3" y="188.3">10K_0402_5%</text>
</g>
<g font-size="1.5">
<text x="40.5" y="23.9" transform="rotate(-90 40.5 23.9)">1</text>
<text x="49.4" y="23.9" transform="rotate(-90 49.4 23.9)">1</text>
<text x="94.1" y="19.1">4</text>
<text x="109.7" y="19.1">3</text>
<text x="127.7" y="23.9" transform="rotate(-90 127.7 23.9)">1</text>
<text x="136.5" y="22" transform="rotate(-90 136.5 22)">1</text>
<text x="40.5" y="28.8" transform="rotate(-90 40.5 28.8)">2</text>
<text x="49.4" y="28.8" transform="rotate(-90 49.4 28.8)">2</text>
<text x="127.7" y="28.8" transform="rotate(-90 127.7 28.8)">2</text>
<text x="157.8" y="27.4" transform="rotate(-90 157.8 27.4)">1</text>
<text x="186.3" y="27.4" transform="rotate(-90 186.3 27.4)">1</text>
<text x="234.4" y="27.4" transform="rotate(-90 234.4 27.4)">1</text>
<text x="94.1" y="31.7">1</text>
<text x="109.7" y="31.7">5</text>
<text x="136.5" y="30.6" transform="rotate(-90 136.5 30.6)">2</text>
<text x="157.8" y="32.3" transform="rotate(-90 157.8 32.3)">2</text>
<text x="186.3" y="32.3" transform="rotate(-90 186.3 32.3)">2</text>
<text x="234.4" y="35.9" transform="rotate(-90 234.4 35.9)">2</text>
<text x="86.7" y="41.3" transform="rotate(-90 86.7 41.3)">2</text>
<text x="86.7" y="36.2" transform="rotate(-90 86.7 36.2)">1</text>
<text x="100.9" y="37.8" transform="rotate(-90 100.9 37.8)">2</text>
<text x="136.5" y="36.2" transform="rotate(-90 136.5 36.2)">1</text>
<text x="35.4" y="45.9">1</text>
<text x="44" y="45.9">2</text>
<text x="136.5" y="44.9" transform="rotate(-90 136.5 44.9)">2</text>
<text x="141.9" y="70.1" transform="rotate(-90 141.9 70.1)">1</text>
<text x="195.2" y="70.1" transform="rotate(-90 195.2 70.1)">1</text>
<text x="141.9" y="78.6" transform="rotate(-90 141.9 78.6)">2</text>
<text x="195.2" y="78.6" transform="rotate(-90 195.2 78.6)">2</text>
<text x="45.9" y="86" transform="rotate(-90 45.9 86)">1</text>
<text x="64.7" y="88.7">P_FDC604P_SSOT_6P</text>
<text x="45.9" y="94.7" transform="rotate(-90 45.9 94.7)">2</text>
<text x="58.6" y="95.7">4</text>
<text x="70.6" y="95.7">6</text>
<text x="28.1" y="100.2" transform="rotate(-90 28.1 100.2)">1</text>
<text x="70.6" y="100.9">1</text>
<text x="70.6" y="99.2">2</text>
<text x="70.6" y="97.4">5</text>
<text x="65.4" y="105.3" transform="rotate(-90 65.4 105.3)">3</text>
<text x="28.1" y="108.9" transform="rotate(-90 28.1 108.9)">2</text>
<text x="241.6" y="113.5">1</text>
<text x="250.3" y="113.5">2</text>
<text x="261.3" y="113.5">1</text>
<text x="266.4" y="110.9" transform="rotate(-90 266.4 110.9)">3</text>
<text x="253.8" y="118" transform="rotate(-90 253.8 118)">1</text>
<text x="266.4" y="117.7" transform="rotate(-90 266.4 117.7)">2</text>
<text x="65.4" y="128.7" transform="rotate(-90 65.4 128.7)">1</text>
<text x="253.8" y="126.7" transform="rotate(-90 253.8 126.7)">2</text>
<text x="65.4" y="139" transform="rotate(-90 65.4 139)">2</text>
<text x="99.4" y="157.8">4</text>
<text x="115.1" y="157.8">3</text>
<text x="141.9" y="160.7" transform="rotate(-90 141.9 160.7)">1</text>
<text x="45.9" y="167.5" transform="rotate(-90 45.9 167.5)">2</text>
<text x="45.9" y="162.6" transform="rotate(-90 45.9 162.6)">1</text>
<text x="54.7" y="167.5" transform="rotate(-90 54.7 167.5)">2</text>
<text x="54.7" y="162.6" transform="rotate(-90 54.7 162.6)">1</text>
<text x="132.9" y="167.5" transform="rotate(-90 132.9 167.5)">2</text>
<text x="132.9" y="162.6" transform="rotate(-90 132.9 162.6)">1</text>
<text x="163.2" y="166.1" transform="rotate(-90 163.2 166.1)">1</text>
<text x="191.7" y="166.1" transform="rotate(-90 191.7 166.1)">1</text>
<text x="99.4" y="170.3">1</text>
<text x="115.1" y="170.3">5</text>
<text x="141.9" y="169.3" transform="rotate(-90 141.9 169.3)">2</text>
<text x="163.2" y="171" transform="rotate(-90 163.2 171)">2</text>
<text x="191.7" y="171" transform="rotate(-90 191.7 171)">2</text>
<text x="92.1" y="174.9" transform="rotate(-90 92.1 174.9)">1</text>
<text x="106.3" y="176.4" transform="rotate(-90 106.3 176.4)">2</text>
<text x="141.9" y="174.9" transform="rotate(-90 141.9 174.9)">1</text>
<text x="62.1" y="184.6">1</text>
<text x="70.6" y="184.6">2</text>
<text x="92.1" y="180" transform="rotate(-90 92.1 180)">2</text>
<text x="141.9" y="183.6" transform="rotate(-90 141.9 183.6)">2</text>
<text x="228.3" y="195.2">Title</text>
<text x="228.3" y="200.5">Size</text>
<text x="235.4" y="200.5">Document Number</text>
<text x="286.9" y="200.5">Rev</text>
<text x="228.3" y="205.9">Date:</text>
<text x="238.9" y="205.9">Monday, April 15, 2024</text>
<text x="263.8" y="205.9">Sheet</text>
<text x="272.6" y="205.9">8</text>
<text x="278" y="205.9">of</text>
<text x="283.3" y="205.9">10</text>
</g>
<g font-size="1.5" fill="#004080">
<text x="97" y="20.5">VIN</text>
<text x="105.2" y="20.5">SW</text>
<text x="97" y="33">EN</text>
<text x="102.3" y="34.9" transform="rotate(-90 102.3 34.9)">GND</text>
<text x="105.7" y="33">FB</text>
<text x="66.7" y="131.6" transform="rotate(-90 66.7 131.6)">1</text>
<text x="66.7" y="136.1" transform="rotate(-90 66.7 136.1)">2</text>
<text x="102.3" y="159.2">VIN</text>
<text x="110.6" y="159.2">SW</text>
<text x="102.3" y="171.7">EN</text>
<text x="107.7" y="173.6" transform="rotate(-90 107.7 173.6)">GND</text>
<text x="111.1" y="171.7">FB</text>
</g>
<g font-size="1.5" fill="#f00">
<text x="48.4" y="45.2">SYS_REST</text>
<text x="81.4" y="97.4">SEN_PWR_EN</text>
<text x="96.5" y="97.4">[4,5,7]</text>
<text x="114.5" y="109.2">[4]</text>
<text x="119.9" y="109.2">GPIOE_6</text>
<text x="169.5" y="109.2">[4]</text>
<text x="175.1" y="109.2">LED_B</text>
<text x="6.3" y="116.3">[4,7]</text>
<text x="13.2" y="116.3">GPIOF_15</text>
<text x="217.9" y="114.5">[4,7]</text>
<text x="224.9" y="114.5">JTAG_TMS</text>
<text x="32.7" y="185.6">[4]</text>
<text x="38.1" y="185.6">VDD_DDR_EN</text>
</g>
<g font-size="1.2">
<text x="30.8" y="1.4">5</text>
<text x="88.9" y="1.4">4</text>
<text x="147" y="1.4">3</text>
<text x="205.1" y="1.4">2</text>
<text x="263.1" y="1.4">1</text>
<text x=".5" y="28.3">D</text>
<text x="292.8" y="28.3">D</text>
<text x=".5" y="79.2">C</text>
<text x="292.8" y="79.2">C</text>
<text x=".5" y="130.4">B</text>
<text x="292.8" y="130.4">B</text>
<text x=".5" y="181.4">A</text>
<text x="292.8" y="181.4">A</text>
<text x="30.8" y="207.4">5</text>
<text x="88.9" y="207.4">4</text>
<text x="147" y="207.4">3</text>
<text x="205.1" y="207.4">2</text>
<text x="263.1" y="207.4">1</text>
</g>
</svg>
